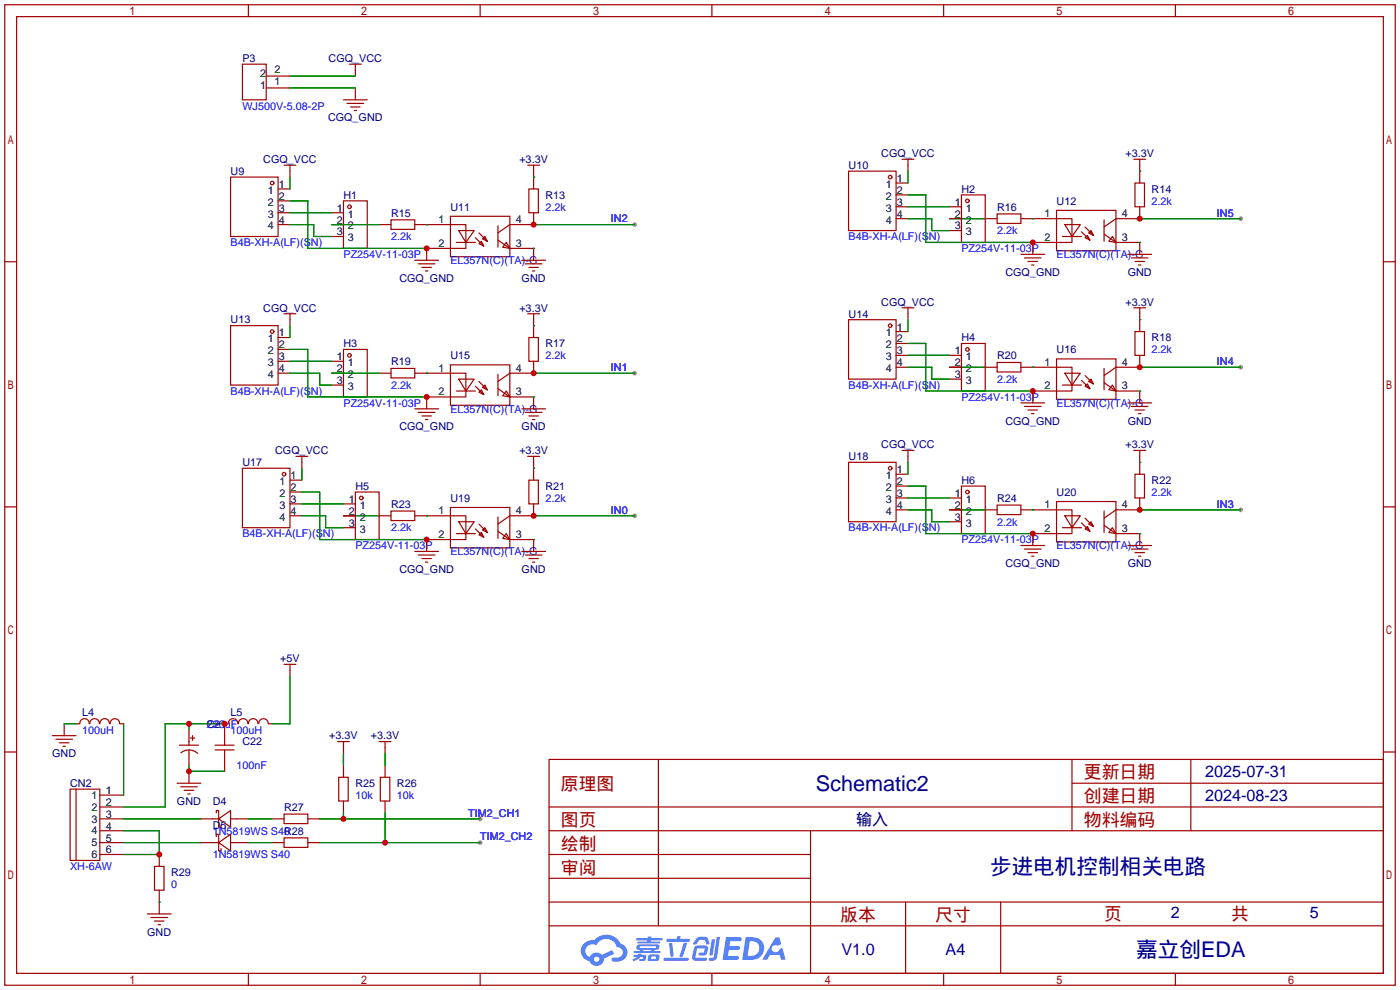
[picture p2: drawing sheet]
<svg xmlns="http://www.w3.org/2000/svg" width="299mm" height="212mm" viewBox="0 0 299 212" stroke-linecap="round" stroke-linejoin="round" font-family="sans-serif">
<g fill="#999">
<circle cx="135.6" cy="48" r=".51"/>
<circle cx="135.6" cy="79.8" r=".51"/>
<circle cx="135.6" cy="110.2" r=".51"/>
<circle cx="102.6" cy="175" r=".51"/>
<circle cx="102.6" cy="180.1" r=".51"/>
<circle cx="265.2" cy="46.7" r=".51"/>
<circle cx="265.2" cy="78.5" r=".51"/>
<circle cx="265.2" cy="109" r=".51"/>
</g>
<g fill="none" stroke="#a10000" stroke-width=".25">
<path d="M1 1h297.2v209.6h-297.2zM3.6 3.6h292.1v204.4h-292.1zM53.1 1v2.6M102.6 1v2.6M152.1 1v2.6M201.7 1v2.6M251.2 1v2.6M1 55.9h2.6M295.7 55.9h2.5M1 108.3h2.6M295.7 108.3h2.5M1 160.7h2.6"/>
<path d="M117.3 162.3h178.4v45.7h-178.4zM117.3 177.5h178.4M117.3 172.5h178.4M140.7 162.3v35.6M173.2 177.5v30.5M229.1 162.3v15.2M229.1 167.4h66.6M254.5 162.3v15.2M295.7 160.7h2.5M117.3 182.6h55.9M117.3 197.9h178.4M117.3 192.8h178.4"/>
<path d="M117.3 187.7h55.9M193.5 192.8v15.2M213.9 192.8v15.2M53.1 208v2.6M102.6 208v2.6M152.1 208v2.6M201.7 208v2.6M251.2 208v2.6"/>
</g>
<g fill="#5487ff">
<path d="M155.2 200.3h2.6a.48 .48 0 0 1 .7 .4 .48 .48 0 0 1-.6 .4h-1.8l-.2 1.1h1.9a.43 .43 0 0 1 .4 .4 .43 .43 0 0 1-.5 .4h-1.9l-.2 1.3h1.7a.45 .45 0 0 1 .5 .2 .45 .45 0 0 1-.1 .6h-3.3z"/>
<path d="M165.7 200.3h.9l.4 1.5-.8 .3a.84 .84 0 0 0-1.2 .3 .84 .84 0 0 0 .4 1.1 .84 .84 0 0 0 1.1-.4l.1-.2 .6-.3 .7 2.5h-1l-.2-1h-2.1l-.6 1h-1.1z"/>
<path d="M152.1 200.8h.7l-.5 3.1a.36 .36 0 0 1-.3 .3 .36 .36 0 0 1-.4-.3z"/>
<path d="M153.2 200.2h.7l-.6 4.3a1.13 1.13 0 0 1-1.8 .6l.2-.4h.7l.2-.2z"/>
<path d="M148.9 200.6l.6-.4h1a.77 .77 0 0 1 .9 .5l.3 1-.2 .2h-.5l-.3-.9-.2-.2-1 .1-.7 1-.6-.1-.1-.2z"/>
<path d="M148.4 202.4l.6-.3h1.7a.81 .81 0 0 1 .7 .5 .81 .81 0 0 1-.2 .8 .81 .81 0 0 1-.9 .8h-.7a.32 .32 0 0 1-.3-.3 .32 .32 0 0 1 .4-.3h.7l.2-.9-1.6 .1-.4 1.8 2.2 .1a.32 .32 0 0 1 .3 .4 .32 .32 0 0 1-.4 .2h-2.2l-.5-.3-.1-.5z"/>
<path d="M141.9 204.7h5a.33 .33 0 0 1 .3 .3 .33 .33 0 0 1-.3 .3h-4.9l-.2-.1z"/>
<path d="M146.1 201.5h.8l-.7 2a.98 .98 0 0 1-.7 1.1l-.3-.3z"/>
<path d="M143 201.6h.7l.3 2.5a.34 .34 0 0 1-.3 .4 .34 .34 0 0 1-.4-.3z"/>
<path d="M142.5 200.7h2.1l.3-.6h.6l-.1 .6h1.7a.32 .32 0 0 1 .4 .3 .32 .32 0 0 1-.4 .3h-4.5l-.2-.2z"/>
<path d="M135.5 204.1h.9l.1-.3h.6v.3h.8a.82 .82 0 0 1-.5 1.3h-.8v-.4l.7-.1 .1-.3a.68 .68 0 0 0-1 .4l-1.1 .4-.1-.4 .9-.5h-.7z"/>
<path d="M136 200.5h2.4l.1-.3h.7v.3h2.2l.2 .3-.2 .2h-2.3v.2h1.8l.2 .3-.2 .1h-4.5l-.1-.4h2l.1-.2h-2.3l-.1-.2z"/>
<path d="M159.4 200.3l-.8 4.9h1.7a2.5 2.5 0 0 0 3-2.5 2.5 2.5 0 0 0-3.1-2.4zM160.3 201.1a1.61 1.61 0 0 1 2 1.5 1.61 1.61 0 0 1-1.8 1.7h-.7z"/>
<path d="M136.2 202a.55 .55 0 0 0-.2 .8 .55 .55 0 0 0 .7 .2l.1 .3h-1.3v.3l5.4 .1 .3-.2-.2-.2h-1.2l.2-.3a.7 .7 0 0 0 .8-.3 .7 .7 0 0 0 0-.8l-4.2-.1zM136.8 202.3l3.3-.1 .1 .1-.2 .3h-3.2zM137.5 203h1.7l-.2 .3h-1.4z"/>
<path d="M138.6 204.2a1.05 1.05 0 0 0 0 1.2 2.91 2.91 0 0 0 2.2-.2 .98 .98 0 0 0 0-1.2h-1.6zM139.2 204.5l.9-.1 .1 .4-.2 .2-.8-.1z"/>
<path d="M124.9 201.6a2.23 2.23 0 0 0-.7 2.3 2.23 2.23 0 0 0 1.8 1.6 1.58 1.58 0 0 0 1.8 .9 1.58 1.58 0 0 0 1.3-1.5l2.2-1.1-.5-.7-2.1 1a1.65 1.65 0 0 0-2.7 .4 1.45 1.45 0 0 1-.8-1.9 1.45 1.45 0 0 1 2-.7l.3 .1a2.3 2.3 0 0 1 2.3-1.3 2.3 2.3 0 0 1 2 1.7 1.12 1.12 0 0 1 1.3 1 1.12 1.12 0 0 1-1.1 1.2h-.7a.45 .45 0 0 0-.6 .4 .45 .45 0 0 0 .5 .5 2.21 2.21 0 0 0 2.2-.5 2.21 2.21 0 0 0 .5-2.3 2.13 2.13 0 0 0-1.3-1.1 3.3 3.3 0 0 0-5.6-.7l-1.1 .1zM127 205a.57 .57 0 0 1 1.1 0 .57 .57 0 0 1-1.1 0z"/>
</g>
<g fill="none" stroke="#a10000" stroke-width=".25">
<path d="M51.8 13.7h5.1v7.6h-5.1zM56.9 18.8h5.1M56.9 16.3h5.1M74.7 13.7h2.5M75.9 13.7v2.6M75.9 18.8v2.5M49.3 37.8h10.1v12.7h-10.1zM60.7 35.3h2.5M62 35.3v2.5M73.4 21.3h5.1M74.2 22.1h3.5M74.9 22.9h2.1"/>
<path d="M75.7 23.6h.5M112.8 35.3h2.5M114 35.3v5.1M181.4 36.6h10.1v12.7h-10.1zM191.5 39.1h2.6M192.8 34h2.5M194.1 34v2.6M242.3 34h2.6M242.6 39.1h2v5.1h-2zM243.6 34v5.1M59.4 48h2.6M59.4 40.4h2.6"/>
<path d="M59.4 42.9h2.6M59.4 45.5h2.6M70.9 48h2.5M70.9 50.5h2.5M70.9 45.5h2.5M73.4 42.9h5.1v10.2h-5.1zM81 48h2.6M83.6 47h5v2h-5zM88.6 48h11v5.1h-8.4v2.5M88.6 55.6h5.1M89.4 56.4h3.6M90.2 57.2h2"/>
<path d="M90.9 57.9h.5M96.3 46.2h12.7v8.7h-12.7zM97.5 51.8h4.1M98 49.3h3.3l-1.7 2.5zM101.6 50.8l1.8 1.8M102.4 52.1l.5-.5 .5 1zM102.4 49.8l1.7 1.8M103.1 51.1l.5-.6 .5 1.1zM106.4 51.3l2.6 1.8M106.4 48.3v4.5M108.2 51.8l.8 1.3-1.6-.3zM109 53.1h5v2.5"/>
<path d="M111.5 55.6h5.1M112.3 56.4h3.5M113 40.4h2.1v5.1h-2.1zM113 57.2h2.1M113.8 57.9h.5M114 45.5v2.5h-5l-2.6 1.8M191.5 46.7h2.6M191.5 41.7h2.6M191.5 44.2h2.6M202.9 46.7h2.6M202.9 44.2h2.6M202.9 49.3h2.6"/>
<path d="M205.5 41.7h5.1v10.1h-5.1zM210.6 46.7h2.5M213.1 45.7h5.1v2.1h-5.1zM218.2 46.7h10.9v5.1h-8.4v2.6M218.2 54.4h5.1M218.9 55.1h3.6M219.7 55.9h2M220.5 56.6h.5M225.8 45h12.7v8.6h-12.7zM227.1 50.5h4M227.6 48h3.3l-1.8 2.5zM231.1 49.5l1.8 1.8"/>
<path d="M231.9 50.8l.5-.5 .5 1zM231.9 48.5l1.8 1.8M232.7 49.8l.5-.5 .5 1zM236 50l2.5 1.8M236 47v4.6M237.7 50.5l.8 1.3-1.5-.2zM238.5 51.8h5.1v2.6M241 54.4h5.1M241.8 55.1h3.6M242.6 55.9h2M243.3 56.6h.5M243.6 44.2v2.5h-5.1l-2.5 1.8"/>
<path d="M49.3 69.6h10.1v12.7h-10.1zM59.4 79.8h2.6M59.4 72.1h2.6M59.4 74.7h2.6M59.4 77.2h2.6M60.7 67.1h2.5M62 67.1v2.5M70.9 79.8h2.5M70.9 77.2h2.5M73.4 74.7h5.1v10.1h-5.1zM81 79.8h2.6M83.6 78.7h5v2.1h-5z"/>
<path d="M88.6 79.8h11v5h-8.4v2.6M96.3 78h12.7v8.6h-12.7zM112.8 67.1h2.5M113 72.1h2.1v5.1h-2.1zM114 67.1v5M114 77.2v2.6h-5l-2.6 1.7M181.4 68.3h10.1v12.7h-10.1zM191.5 78.5h2.6M191.5 70.9h2.6M191.5 73.4h2.6M191.5 75.9h2.6M192.8 65.8h2.5"/>
<path d="M194.1 65.8v2.5M202.9 78.5h2.6M202.9 75.9h2.6M205.5 73.4h5.1v10.2h-5.1zM210.6 78.5h2.5M213.1 77.5h5.1v2h-5.1zM218.2 78.5h10.9v5.1h-8.4v2.5M225.8 76.7h12.7v8.6h-12.7zM227.6 79.8h3.3l-1.8 2.5zM236 78.7v4.6M242.3 65.8h2.6M242.6 70.9h2v5h-2z"/>
<path d="M243.6 65.8v5.1M243.6 75.9v2.6h-5.1l-2.5 1.8M63.2 97.5h2.6M64.5 97.5v2.6M70.9 82.3h2.5M88.6 87.4h5.1M89.4 88.1h3.6M90.2 88.9h2M90.9 89.7h.5M97.5 83.6h4.1M98 81h3.3l-1.7 2.6zM101.6 82.5l1.8 1.8"/>
<path d="M102.4 83.8l.5-.5 .5 1zM102.4 81.5l1.7 1.8M103.1 82.8l.5-.5 .5 1zM106.4 80v4.6M106.4 83.1l2.6 1.7M108.2 83.6l.8 1.2-1.6-.2zM109 84.8h5v2.6M111.5 87.4h5.1M112.3 88.1h3.5M112.8 97.5h2.5M113 88.9h2.1M113.8 89.7h.5"/>
<path d="M114 97.5v5.1M181.4 98.8h10.1v12.7h-10.1zM192.8 96.3h2.5M194.1 96.3v2.5M202.9 81h2.6M218.2 86.1h5.1M218.9 86.9h3.6M219.7 87.6h2M220.5 88.4h.5M227.1 82.3h4M231.1 81.3l1.8 1.8M231.9 82.5l.5-.5 .5 1.1z"/>
<path d="M231.9 80.3l1.8 1.7M232.7 81.5l.5-.5 .5 1zM236 81.8l2.5 1.8M237.7 82.3l.8 1.3-1.5-.3zM238.5 83.6h5.1v2.5M241 86.1h5.1M241.8 86.9h3.6M242.3 96.3h2.6M242.6 87.6h2M243.3 88.4h.5M243.6 96.3v5M51.8 100.1h10.2v12.7h-10.2z"/>
<path d="M62 110.2h2.5M62 102.6h2.5M62 105.2h2.5M62 107.7h2.5M73.4 110.2h2.5M73.4 112.8h2.5M73.4 107.7h2.5M75.9 105.2h5.1v10.1h-5.1zM81 110.2h2.6M83.6 109.2h5v2.1h-5zM88.6 110.2h11v5.1h-8.4v2.6M88.6 117.9h5.1"/>
<path d="M89.4 118.6h3.6M90.2 119.4h2M96.3 108.5h12.7v8.6h-12.7zM97.5 114h4.1M98 111.5h3.3l-1.7 2.5zM101.6 113l1.8 1.8M102.4 114.3l.5-.5 .5 1zM102.4 112l1.7 1.8M103.1 113.3l.5-.5 .5 1zM106.4 110.5v4.6M106.4 113.5l2.6 1.8M108.2 114l.8 1.3-1.6-.2z"/>
<path d="M109 115.3h5v2.6M111.5 117.9h5.1M112.3 118.6h3.5M113 102.6h2.1v5.1h-2.1zM113 119.4h2.1M114 107.7v2.5h-5l-2.6 1.8M191.5 109h2.6M191.5 101.3h2.6M191.5 103.9h2.6M191.5 106.4h2.6M202.9 109h2.6M202.9 106.4h2.6"/>
<path d="M202.9 111.5h2.6M205.5 103.9h5.1v10.1h-5.1zM210.6 109h2.5M213.1 107.9h5.1v2.1h-5.1zM218.2 109h10.9v5h-8.4v2.6M218.2 116.6h5.1M218.9 117.3h3.6M219.7 118.1h2M220.5 118.9h.5M225.8 107.2h12.7v8.6h-12.7zM227.1 112.8h4M227.6 110.2h3.3l-1.8 2.6z"/>
<path d="M231.1 111.8l1.8 1.7M231.9 113l.5-.5 .5 1zM231.9 110.7l1.8 1.8M232.7 112l.5-.5 .5 1zM236 109.2v4.6M236 112.3l2.5 1.7M237.7 112.8l.8 1.2-1.5-.2zM238.5 114h5.1v2.6M241 116.6h5.1M241.8 117.3h3.6M242.6 101.3h2v5.1h-2zM242.6 118.1h2"/>
<path d="M243.3 118.9h.5M243.6 106.4v2.6h-5.1l-2.5 1.7M90.9 120.1h.5M113.8 120.1h.5M11.2 157.2h5.1M11.9 158h3.6M12.7 158.8h2M13.5 159.5h.5M13.7 154.7v2.5M19.1 154.7a1.01 1.01 0 0 0-1-1.1 1.01 1.01 0 0 0-1.1 1.1h-.7M19.2 154.7a1.01 1.01 0 0 1 1-1.1 1.01 1.01 0 0 1 1 1.1M21.4 154.7a1.01 1.01 0 0 1 1-1.1 1.01 1.01 0 0 1 1 1.1"/>
<path d="M23.5 154.7a1.01 1.01 0 0 1 1.1-1.1 1.01 1.01 0 0 1 1 1.1M25.7 154.7h.7M38.4 159.3h4M40.4 156v3.3M40.6 157.7h1.1M41.1 157.2v1M46 159.3h4M50.8 154.7a1.01 1.01 0 0 0-1-1.1 1.01 1.01 0 0 0-1 1.1h-.8v4.6M51 154.7a1.01 1.01 0 0 1 1-1.1 1.01 1.01 0 0 1 1 1.1M53.1 154.7a1.01 1.01 0 0 1 1-1.1 1.01 1.01 0 0 1 1 1.1M55.3 154.7a1.01 1.01 0 0 1 1-1.1 1.01 1.01 0 0 1 1 1.1M57.4 154.7h.8"/>
<path d="M60.7 142h2.5M62 142v2.5M72.1 158.5h2.6M73.4 158.5v2.5M81 158.5h2.6M82.3 158.5v2.5M16.3 168.7h5v15.2h-5zM16.3 168.7h-1.3v15.2h1.3M21.3 169.9h5.1M21.3 172.5h5.1M21.3 175h5.1M21.3 177.5h5.1"/>
<path d="M37.8 167.4h5.1M38.6 168.1h3.6M38.7 160.9a2.74 2.74 0 0 1 3.5 .1M39.4 168.9h2M40.1 169.7h.5M40.4 160.3v3.3M40.4 164.8v2.6M42.9 175h3.8M46 160.3h4M46.2 173.7v-.5h.5v3.6h.5v-.5M46.2 178.8v-.5h.5v3.6h.5v-.5M46.7 175l2.6-1.8v3.6z"/>
<path d="M48 160.3v4.5M49.3 175h3.8M58.2 175h2.5M60.7 174h5.1v2h-5.1zM60.7 179.1h5.1v2h-5.1zM65.8 175h2.5M72.4 166.1h2v5.1h-2zM73.4 163.6v2.5M73.4 171.2v2.5M81.3 166.1h2v5.1h-2zM82.3 163.6v2.5M82.3 171.2v2.5"/>
<path d="M21.3 180.1h5.1M21.3 182.6h5.1M31.5 195.3h5.1M32.3 196.1h3.5M33 185.2h2.1v5h-2.1zM33 196.9h2.1M33.8 197.6h.5M34 182.6v2.6M34 190.2v5.1M42.9 180.1h3.8M46.7 180.1l2.6-1.8v3.6zM49.3 180.1h3.8"/>
<path d="M58.2 180.1h2.5M65.8 180.1h2.5"/>
<circle cx="58.2" cy="39.1" r=".38"/>
<circle cx="190.2" cy="37.8" r=".38"/>
<circle cx="74.7" cy="44.2" r=".38"/>
<circle cx="206.8" cy="42.9" r=".38"/>
<circle cx="58.2" cy="70.9" r=".38"/>
<circle cx="74.7" cy="75.9" r=".38"/>
<circle cx="190.2" cy="69.6" r=".38"/>
<circle cx="206.8" cy="74.7" r=".38"/>
<circle cx="60.7" cy="101.3" r=".38"/>
<circle cx="77.2" cy="106.4" r=".38"/>
<circle cx="190.2" cy="100.1" r=".38"/>
<circle cx="206.8" cy="105.2" r=".38"/>
</g>
<g fill="none" stroke="#008700" stroke-width=".25">
<path d="M62 16.3h13.9M62 18.8h13.9M62 37.8v2.6M114 37.8h.1M194.1 36.6v2.5M243.6 36.6h.1M62 48h5.1v2.5h3.8M62 45.5h8.9M62 42.9h3.8v10.2h25.4M70.9 48h10.1M91.2 48h.1M114 53.1h.1"/>
<path d="M114 48h21.6M194.1 46.7h5v2.6h3.8M194.1 44.2h8.8M194.1 41.7h3.8v10.1h22.8M202.9 46.7h7.7M220.7 46.7h.1M243.6 51.8h.1M243.6 46.7h21.6M62 79.8h6.3v2.5h2.6M62 69.6v2.5M62 74.7h3.8v10.1h25.4M62 77.2h8.9"/>
<path d="M70.9 79.8h10.1M91.2 79.8h.1M114 69.6h.1M114 79.8h21.6M194.1 78.5h5v2.5h3.8M194.1 73.4h3.8v10.2h22.8M194.1 68.3v2.6M194.1 75.9h8.8M202.9 78.5h7.7M220.7 78.5h.1M243.6 68.3h.1M243.6 78.5h21.6"/>
<path d="M114 84.8h.1M194.1 98.8v2.5M243.6 83.6h.1M243.6 98.8h.1M64.5 110.2h5.1v2.6h3.8M64.5 105.2h3.8v10.1h22.9M64.5 107.7h8.9M64.5 100.1v2.5M73.4 110.2h7.6M91.2 110.2h.1M114 100.1h.1M114 115.3h.1"/>
<path d="M114 110.2h21.6M194.1 109h5v2.5h3.8M194.1 103.9h3.8v10.1h22.8M194.1 106.4h8.8M202.9 109h7.7M220.7 109h.1M243.6 114h.1M243.6 109h21.6M13.7 154.7h2.6M26.4 154.7v15.2M40.4 154.7v1.3M48 154.7h-12.7v17.8h-8.9"/>
<path d="M62 144.5v10.2h-3.8M26.4 177.5h7.6v5.1h-7.6M26.4 175h16.5M40.4 163.6v1.2h7.6M53.1 175h5.1M68.3 175h34.3M73.4 161v2.6M73.4 173.7v1.3M82.3 161v2.6M82.3 173.7v6.4M26.4 180.1h16.5M34 192.8h.1"/>
<path d="M53.1 180.1h5.1M68.3 180.1h34.3"/>
</g>
<g fill="#c00">
<circle cx="114" cy="48" r=".63"/>
<circle cx="114" cy="79.8" r=".63"/>
<circle cx="114" cy="110.2" r=".63"/>
<circle cx="40.4" cy="154.7" r=".63"/>
<circle cx="48" cy="154.7" r=".63"/>
<circle cx="34" cy="182.6" r=".63"/>
<circle cx="73.4" cy="175" r=".63"/>
<circle cx="82.3" cy="180.1" r=".63"/>
<circle cx="40.4" cy="164.8" r=".63"/>
<circle cx="243.6" cy="46.7" r=".63"/>
<circle cx="243.6" cy="78.5" r=".63"/>
<circle cx="243.6" cy="109" r=".63"/>
<circle cx="91.2" cy="53.1" r=".63"/>
<circle cx="91.2" cy="84.8" r=".63"/>
<circle cx="91.2" cy="115.3" r=".63"/>
<circle cx="220.7" cy="51.8" r=".63"/>
<circle cx="220.7" cy="83.6" r=".63"/>
<circle cx="220.7" cy="114" r=".63"/>
</g>
<g font-size="4.6" fill="#000080">
<text x="174.4" y="169">Schematic2</text>
<text x="211.6" y="186.8">步进电机控制相关电路</text>
<text x="242.8" y="204.6">嘉立创EDA</text>
</g>
<g font-size="3.8" fill="#a00000">
<text x="231.6" y="166.4">更新日期</text>
<text x="119.9" y="168.9">原理图</text>
<text x="231.6" y="171.5">创建日期</text>
<text x="119.9" y="176.5">图页</text>
<text x="231.6" y="176.5">物料编码</text>
<text x="119.9" y="181.6">绘制</text>
<text x="119.9" y="186.7">审阅</text>
<text x="179.6" y="196.9">版本</text>
<text x="199.9" y="196.9">尺寸</text>
<text x="236" y="196.6">页</text>
<text x="263.1" y="196.6">共</text>
</g>
<g font-size="3.5" fill="#000080">
<text x="257.6" y="166.1">2025-07-31</text>
<text x="257.6" y="171.1">2024-08-23</text>
<text x="183" y="176.2">输入</text>
<text x="250.2" y="196.3">2</text>
<text x="280" y="196.3">5</text>
<text x="179.8" y="204.2">V1.0</text>
<text x="202.1" y="204.2">A4</text>
</g>
<g font-size="2.3" fill="#000080">
<text x="51.8" y="13.3">P3</text>
<text x="70.2" y="13.3">CGQ_VCC</text>
<text x="70.1" y="26">CGQ_GND</text>
<text x="56.3" y="34.8">CGQ_VCC</text>
<text x="111" y="34.8">+3.3V</text>
<text x="188.3" y="33.6">CGQ_VCC</text>
<text x="240.5" y="33.6">+3.3V</text>
<text x="49.3" y="37.4">U9</text>
<text x="181.4" y="36.1">U10</text>
<text x="205.5" y="41.2">H2</text>
<text x="246.1" y="41.2">R14</text>
<text x="73.4" y="42.5">H1</text>
<text x="83.6" y="46.3">R15</text>
<text x="96.3" y="45">U11</text>
<text x="116.6" y="42.5">R13</text>
<text x="213.1" y="45">R16</text>
<text x="225.8" y="43.7">U12</text>
<text x="214.9" y="59">CGQ_GND</text>
<text x="241" y="59">GND</text>
<text x="85.3" y="60.2">CGQ_GND</text>
<text x="111.5" y="60.2">GND</text>
<text x="188.3" y="65.3">CGQ_VCC</text>
<text x="240.5" y="65.3">+3.3V</text>
<text x="49.3" y="69.1">U13</text>
<text x="56.3" y="66.6">CGQ_VCC</text>
<text x="111" y="66.6">+3.3V</text>
<text x="181.4" y="67.9">U14</text>
<text x="73.4" y="74.2">H3</text>
<text x="96.3" y="76.8">U15</text>
<text x="116.6" y="74.2">R17</text>
<text x="205.5" y="72.9">H4</text>
<text x="213.1" y="76.8">R20</text>
<text x="225.8" y="75.5">U16</text>
<text x="246.1" y="72.9">R18</text>
<text x="83.6" y="78">R19</text>
<text x="85.3" y="92">CGQ_GND</text>
<text x="111.5" y="92">GND</text>
<text x="188.3" y="95.8">CGQ_VCC</text>
<text x="214.9" y="90.7">CGQ_GND</text>
<text x="240.5" y="95.8">+3.3V</text>
<text x="241" y="90.7">GND</text>
<text x="51.8" y="99.6">U17</text>
<text x="58.8" y="97.1">CGQ_VCC</text>
<text x="111" y="97.1">+3.3V</text>
<text x="181.4" y="98.3">U18</text>
<text x="75.9" y="104.7">H5</text>
<text x="96.3" y="107.2">U19</text>
<text x="116.6" y="104.7">R21</text>
<text x="205.5" y="103.4">H6</text>
<text x="213.1" y="107.2">R24</text>
<text x="225.8" y="106">U20</text>
<text x="246.1" y="103.4">R22</text>
<text x="83.6" y="108.5">R23</text>
<text x="85.3" y="122.5">CGQ_GND</text>
<text x="111.5" y="122.5">GND</text>
<text x="214.9" y="121.2">CGQ_GND</text>
<text x="241" y="121.2">GND</text>
<text x="59.9" y="141.5">+5V</text>
<text x="17.5" y="153">L4</text>
<text x="44.2" y="155.5">C21</text>
<text x="49.3" y="153">L5</text>
<text x="11.2" y="161.8">GND</text>
<text x="51.8" y="159.3">C22</text>
<text x="70.4" y="158">+3.3V</text>
<text x="79.2" y="158">+3.3V</text>
<text x="15" y="168.2">CN2</text>
<text x="37.8" y="172">GND</text>
<text x="45.5" y="172">D4</text>
<text x="60.7" y="173.3">R27</text>
<text x="75.9" y="168.2">R25</text>
<text x="84.8" y="168.2">R26</text>
<text x="45.5" y="177.1">D5</text>
<text x="60.7" y="178.4">R28</text>
<text x="36.6" y="187.2">R29</text>
<text x="31.5" y="199.9">GND</text>
</g>
<g font-size="2.3">
<text x="55.6" y="16.6">2</text>
<text x="58.7" y="15.5">2</text>
<text x="55.6" y="19.1">1</text>
<text x="58.7" y="18.1">1</text>
<text x="57.2" y="41.4">1</text>
<text x="59.6" y="40.2">1</text>
<text x="189.3" y="40.2">1</text>
<text x="191.6" y="38.9">1</text>
<text x="191.6" y="41.4">2</text>
<text x="57.2" y="44">2</text>
<text x="57.2" y="46.5">3</text>
<text x="59.6" y="42.7">2</text>
<text x="59.6" y="45.2">3</text>
<text x="59.6" y="47.8">4</text>
<text x="72" y="45.2">1</text>
<text x="72" y="47.8">2</text>
<text x="74.3" y="46.5">1</text>
<text x="93.7" y="47.7">1</text>
<text x="110.2" y="47.7">4</text>
<text x="189.3" y="42.7">2</text>
<text x="189.3" y="45.2">3</text>
<text x="189.3" y="47.8">4</text>
<text x="191.6" y="44">3</text>
<text x="191.6" y="46.5">4</text>
<text x="204.1" y="44">1</text>
<text x="204.1" y="46.5">2</text>
<text x="206.4" y="45.2">1</text>
<text x="206.4" y="47.8">2</text>
<text x="223.3" y="46.4">1</text>
<text x="239.8" y="46.4">4</text>
<text x="57.2" y="49">4</text>
<text x="72" y="50.3">3</text>
<text x="74.3" y="49">2</text>
<text x="74.3" y="51.6">3</text>
<text x="93.7" y="52.8">2</text>
<text x="110.2" y="52.8">3</text>
<text x="204.1" y="49">3</text>
<text x="206.4" y="50.3">3</text>
<text x="223.3" y="51.5">2</text>
<text x="239.8" y="51.5">3</text>
<text x="59.6" y="71.9">1</text>
<text x="189.3" y="71.9">1</text>
<text x="191.6" y="70.6">1</text>
<text x="57.2" y="73.2">1</text>
<text x="57.2" y="75.7">2</text>
<text x="59.6" y="74.4">2</text>
<text x="59.6" y="77">3</text>
<text x="72" y="77">1</text>
<text x="189.3" y="74.4">2</text>
<text x="189.3" y="77">3</text>
<text x="191.6" y="73.2">2</text>
<text x="191.6" y="75.7">3</text>
<text x="204.1" y="75.7">1</text>
<text x="206.4" y="77">1</text>
<text x="57.2" y="78.3">3</text>
<text x="57.2" y="80.8">4</text>
<text x="59.6" y="79.5">4</text>
<text x="72" y="79.5">2</text>
<text x="72" y="82.1">3</text>
<text x="74.3" y="78.3">1</text>
<text x="74.3" y="80.8">2</text>
<text x="74.3" y="83.3">3</text>
<text x="93.7" y="79.4">1</text>
<text x="110.2" y="79.4">4</text>
<text x="189.3" y="79.5">4</text>
<text x="191.6" y="78.3">4</text>
<text x="204.1" y="78.3">2</text>
<text x="204.1" y="80.8">3</text>
<text x="206.4" y="79.5">2</text>
<text x="206.4" y="82.1">3</text>
<text x="223.3" y="78.2">1</text>
<text x="223.3" y="83.2">2</text>
<text x="239.8" y="83.2">3</text>
<text x="239.8" y="78.2">4</text>
<text x="93.7" y="84.5">2</text>
<text x="110.2" y="84.5">3</text>
<text x="191.6" y="101.1">1</text>
<text x="59.8" y="103.7">1</text>
<text x="59.8" y="106.2">2</text>
<text x="62.1" y="102.4">1</text>
<text x="62.1" y="104.9">2</text>
<text x="62.1" y="107.5">3</text>
<text x="74.5" y="107.5">1</text>
<text x="189.3" y="102.4">1</text>
<text x="189.3" y="104.9">2</text>
<text x="189.3" y="107.5">3</text>
<text x="191.6" y="103.7">2</text>
<text x="191.6" y="106.2">3</text>
<text x="204.1" y="106.2">1</text>
<text x="206.4" y="107.5">1</text>
<text x="59.8" y="108.7">3</text>
<text x="59.8" y="111.3">4</text>
<text x="62.1" y="110">4</text>
<text x="74.5" y="110">2</text>
<text x="74.5" y="112.5">3</text>
<text x="76.9" y="108.7">1</text>
<text x="76.9" y="111.3">2</text>
<text x="76.9" y="113.8">3</text>
<text x="93.7" y="109.9">1</text>
<text x="110.2" y="109.9">4</text>
<text x="189.3" y="110">4</text>
<text x="191.6" y="108.7">4</text>
<text x="204.1" y="108.7">2</text>
<text x="204.1" y="111.3">3</text>
<text x="206.4" y="110">2</text>
<text x="206.4" y="112.5">3</text>
<text x="223.3" y="108.6">1</text>
<text x="223.3" y="113.7">2</text>
<text x="239.8" y="113.7">3</text>
<text x="239.8" y="108.6">4</text>
<text x="93.7" y="115">2</text>
<text x="110.2" y="115">3</text>
<text x="19.5" y="170.7">1</text>
<text x="19.5" y="173.3">2</text>
<text x="22.6" y="169.7">1</text>
<text x="22.6" y="172.2">2</text>
<text x="19.5" y="175.8">3</text>
<text x="19.5" y="178.3">4</text>
<text x="22.6" y="174.8">3</text>
<text x="22.6" y="177.3">4</text>
<text x="22.6" y="179.9">5</text>
<text x="19.5" y="180.9">5</text>
<text x="19.5" y="183.4">6</text>
<text x="22.6" y="182.4">6</text>
</g>
<g font-size="2.3" fill="#00f">
<text x="51.8" y="23.4">WJ500V-5.08-2P</text>
<text x="116.6" y="45">2.2k</text>
<text x="130.6" y="47.5">IN2</text>
<text x="246.1" y="43.7">2.2k</text>
<text x="260.1" y="46.3">IN5</text>
<text x="49.3" y="52.6">B4B-XH-A(LF)(SN)</text>
<text x="83.6" y="51.4">2.2k</text>
<text x="181.4" y="51.4">B4B-XH-A(LF)(SN)</text>
<text x="205.5" y="53.9">PZ254V-11-03P</text>
<text x="213.1" y="50.1">2.2k</text>
<text x="73.4" y="55.2">PZ254V-11-03P</text>
<text x="96.3" y="56.4">EL357N(C)(TA)-G</text>
<text x="225.8" y="55.2">EL357N(C)(TA)-G</text>
<text x="116.6" y="76.8">2.2k</text>
<text x="246.1" y="75.5">2.2k</text>
<text x="83.6" y="83.1">2.2k</text>
<text x="130.6" y="79.3">IN1</text>
<text x="181.4" y="83.1">B4B-XH-A(LF)(SN)</text>
<text x="213.1" y="81.8">2.2k</text>
<text x="260.1" y="78">IN4</text>
<text x="49.3" y="84.4">B4B-XH-A(LF)(SN)</text>
<text x="73.4" y="86.9">PZ254V-11-03P</text>
<text x="96.3" y="88.2">EL357N(C)(TA)-G</text>
<text x="205.5" y="85.6">PZ254V-11-03P</text>
<text x="225.8" y="86.9">EL357N(C)(TA)-G</text>
<text x="116.6" y="107.2">2.2k</text>
<text x="246.1" y="106">2.2k</text>
<text x="83.6" y="113.6">2.2k</text>
<text x="130.6" y="109.8">IN0</text>
<text x="181.4" y="113.6">B4B-XH-A(LF)(SN)</text>
<text x="213.1" y="112.3">2.2k</text>
<text x="260.1" y="108.5">IN3</text>
<text x="51.8" y="114.9">B4B-XH-A(LF)(SN)</text>
<text x="75.9" y="117.4">PZ254V-11-03P</text>
<text x="96.3" y="118.7">EL357N(C)(TA)-G</text>
<text x="205.5" y="116.1">PZ254V-11-03P</text>
<text x="225.8" y="117.4">EL357N(C)(TA)-G</text>
<text x="44.2" y="155.5">220uF</text>
<text x="17.5" y="156.8">100uH</text>
<text x="49.3" y="156.8">100uH</text>
<text x="50.5" y="164.4">100nF</text>
<text x="75.9" y="170.7">10k</text>
<text x="84.8" y="170.7">10k</text>
<text x="45.5" y="178.4">1N5819WS S40</text>
<text x="100.1" y="174.5">TIM2_CH1</text>
<text x="102.6" y="179.6">TIM2_CH2</text>
<text x="15" y="186">XH-6AW</text>
<text x="45.5" y="183.4">1N5819WS S40</text>
<text x="36.6" y="189.8">0</text>
</g>
</svg>
